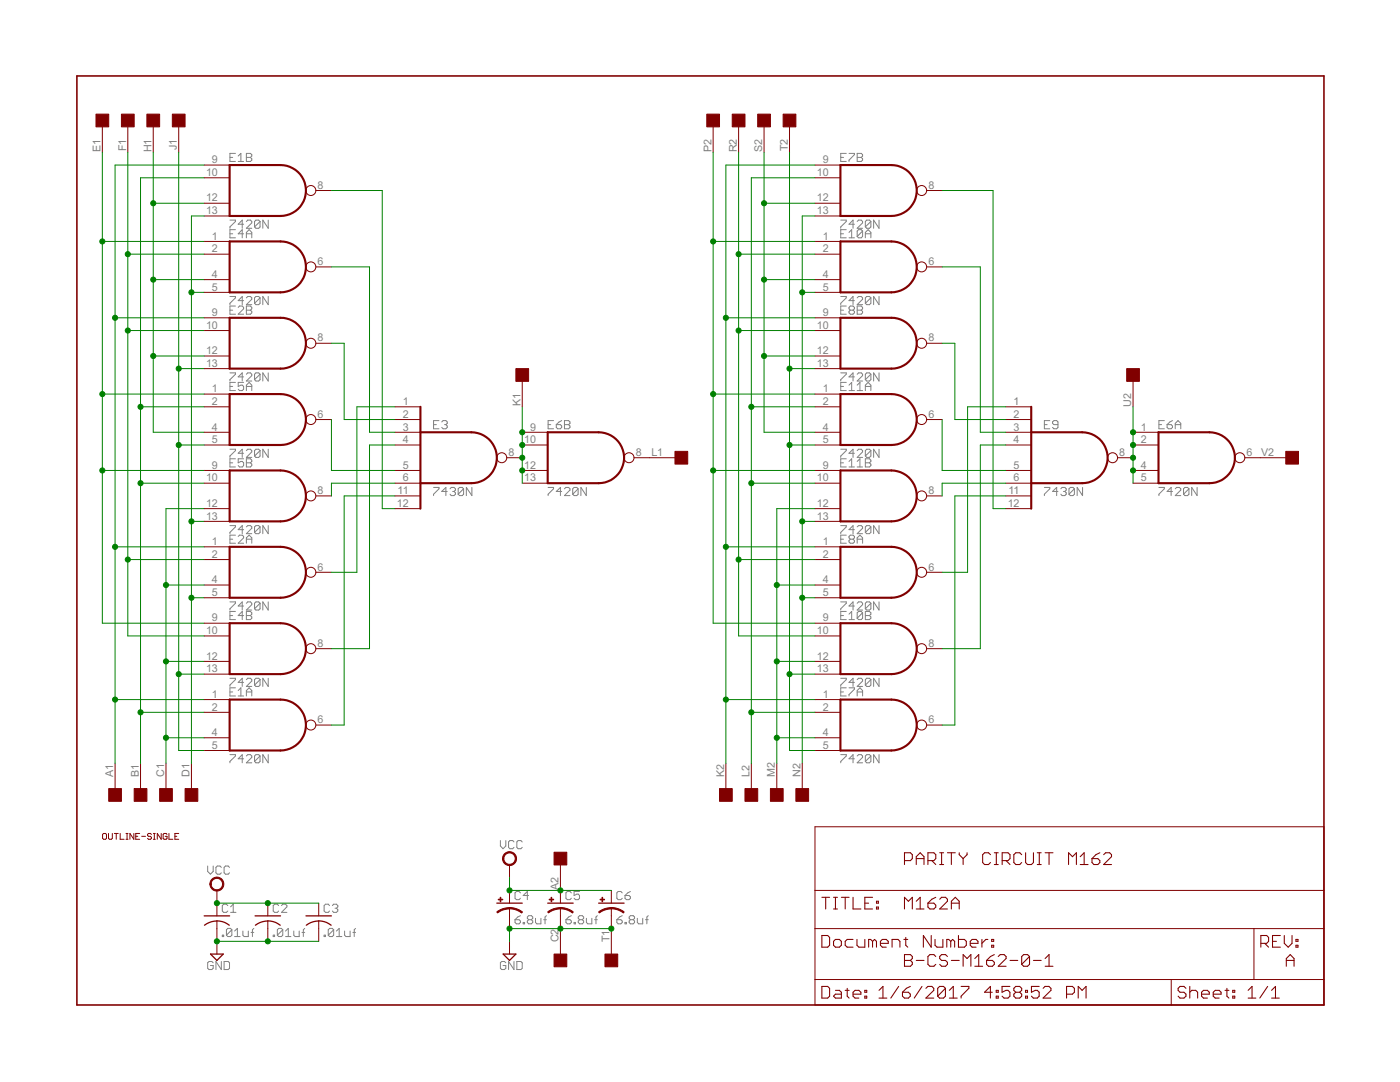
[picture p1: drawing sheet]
<svg xmlns="http://www.w3.org/2000/svg" width="279mm" height="216mm" viewBox="0 0 279 216" stroke-linecap="round" stroke-linejoin="round" font-family="sans-serif">
<g fill="none" stroke="#808080" stroke-width=".2">
<path d="M45.9 31.4h.5M47 30.6h-1.1v1.6h1.1M47.5 31.1l.6-.5v1.6M47.5 32.2h1.1M49.2 30.6h.8l.2 .3v.2l-.2 .3 .2 .3v.3l-.2 .2h-.8zM49.2 31.4h.8M167.8 31.4h.5M168.9 30.6h-1.1v1.6h1.1M169.4 30.6h1.1v.3l-1.1 1.1v.2M171.1 30.6h.8l.2 .3v.2l-.2 .3 .2 .3v.3l-.2 .2h-.8zM171.1 31.4h.8M45.9 43.9h1.1v.3l-1.1 1.1v.3"/>
<path d="M45.9 59.2h1.1v.2l-1.1 1.1v.3M45.9 46.7h.5M47 45.8h-1.1v1.7h1.1M48.6 44.7h-1.1l.8-.8v1.7M48.6 46.7h-1.1l.8-.9v1.7M48.6 60h-1.1l.8-.8v1.6M49.2 44.2l.2-.3h.6l.2 .3v.3l-1 1.1h1M49.2 47.5v-1.1l.5-.6 .5 .6v1.1M49.2 59.4l.2-.2h.6l.2 .2v.3l-1 1.1h1M49.2 46.7h1M51.9 44.2l-.3-.3h-.5l-.3 .3v1.1M51.9 59.4l-.3-.2h-.5l-.3 .2v1.1"/>
<path d="M51.9 44.2v1.1l-.3 .3h-.5l-.3-.3M51.9 59.4v1.1l-.3 .3h-.5l-.3-.3M51.9 44.2l-1.1 1.1M51.9 59.4l-1.1 1.1M53.5 43.9v1.7l-1-1.7v1.7M53.5 59.2v1.6l-1-1.6v1.6M167.8 43.9h1.1v.3l-1.1 1.1v.3M167.8 59.2h1.1v.2l-1.1 1.1v.3M167.8 46.7h.5M168.9 45.8h-1.1v1.7h1.1M169.4 47.5h1.1M169.4 46.4l.6-.6v1.7"/>
<path d="M170.5 44.7h-1.1l.8-.8v1.7M170.5 60h-1.1l.8-.8v1.6M171.1 44.2l.2-.3h.6l.2 .3v.3l-1 1.1h1M171.1 59.4l.2-.2h.6l.2 .2v.3l-1 1.1h1M172.1 46.1v1.1l-.2 .3h-.6l-.2-.3M172.1 46.1l-.2-.3h-.6l-.2 .3v1.1M172.1 46.1l-1 1.1M172.7 47.5v-1.1l.5-.6 .6 .6v1.1M172.7 46.7h1.1M173.8 44.2l-.3-.3h-.5l-.3 .3v1.1M173.8 44.2v1.1l-.3 .3h-.5l-.3-.3M173.8 59.4l-.3-.2h-.5l-.3 .2v1.1"/>
<path d="M173.8 59.4v1.1l-.3 .3h-.5l-.3-.3M173.8 44.2l-1.1 1.1M173.8 59.4l-1.1 1.1M175.4 43.9v1.7l-1.1-1.7v1.7M175.4 59.2v1.6l-1.1-1.6v1.6M45.9 74.4h1.1v.3l-1.1 1.1v.2M45.9 61.9h.5M45.9 77.1h.5M47 61.1h-1.1v1.6h1.1M47 76.3h-1.1v1.6h1.1M47.5 61.3l.3-.2h.5l.3 .2v.3l-1.1 1.1h1.1M48.6 75.2h-1.1l.8-.8v1.6"/>
<path d="M48.6 76.3h-1.1v.8l.8-.2 .3 .2v.6l-.3 .2h-.5l-.3-.2M49.2 61.1h.8l.2 .2v.3l-.2 .3 .2 .2v.3l-.2 .3h-.8zM49.2 74.7l.2-.3h.6l.2 .3v.3l-1 1h1M49.2 77.9v-1l.5-.6 .5 .6v1M49.2 61.9h.8M49.2 77.1h1M51.9 74.7l-.3-.3h-.5l-.3 .3v1.1M51.9 74.7v1.1l-.3 .2h-.5l-.3-.2M51.9 74.7l-1.1 1.1M53.5 74.4v1.6l-1-1.6v1.6M167.8 74.4h1.1v.3l-1.1 1.1v.2M167.8 61.9h.5"/>
<path d="M167.8 77.1h.5M168.9 61.1h-1.1v1.6h1.1M168.9 76.3h-1.1v1.6h1.1M169.4 77.9h1.1M169.4 76.9l.6-.6v1.6M169.7 61.9l-.3-.3v-.3l.3-.2h.5l.3 .2v.3l-.3 .3M169.7 61.9l-.3 .2v.3l.3 .3h.5l.3-.3v-.3l-.3-.2M169.7 61.9h.5M170.5 75.2h-1.1l.8-.8v1.6M171.1 74.7l.2-.3h.6l.2 .3v.3l-1 1h1M171.1 61.1h.8l.2 .2v.3l-.2 .3 .2 .2v.3l-.2 .3h-.8zM171.1 61.9h.8"/>
<path d="M171.1 77.9h1M171.1 76.9l.5-.6v1.6M172.7 77.9v-1l.5-.6 .6 .6v1M172.7 77.1h1.1M173.8 74.7l-.3-.3h-.5l-.3 .3v1.1M173.8 74.7v1.1l-.3 .2h-.5l-.3-.2M173.8 74.7l-1.1 1.1M175.4 74.4v1.6l-1.1-1.6v1.6M45.9 89.6h1.1v.3l-1.1 1.1v.3M45.9 92.4h.5M47 91.5h-1.1v1.7h1.1M48.6 90.4h-1.1l.8-.8v1.7"/>
<path d="M48.6 91.5h-1.1v.9l.8-.3 .3 .3v.5l-.3 .3h-.5l-.3-.3M49.2 89.9l.2-.3h.6l.2 .3v.3l-1 1.1h1M49.2 91.5h.8l.2 .3v.3l-.2 .3 .2 .2v.3l-.2 .3h-.8zM49.2 92.4h.8M51.9 89.9l-.3-.3h-.5l-.3 .3v1.1M51.9 89.9v1.1l-.3 .3h-.5l-.3-.3M51.9 89.9l-1.1 1.1M53.5 89.6v1.7l-1-1.7v1.7M86.5 97.3h1.1v.2l-1.1 1.1v.3M86.5 84.7h.6M87.6 83.9h-1.1v1.7h1.1M88.2 84.2l.2-.3h.6l.3 .3v.3l-.3 .2"/>
<path d="M88.7 84.7h.3M89 84.7l.3 .3v.3l-.3 .3h-.6l-.2-.3M89.3 98.1h-1.1l.8-.8v1.6M89.8 97.5l.3-.2h.5l.3 .2v.3l-.3 .3M90.3 98.1h.3M90.6 98.1l.3 .2v.3l-.3 .3h-.5l-.3-.3M92.5 97.5l-.3-.2h-.5l-.3 .2v1.1M92.5 97.5v1.1l-.3 .3h-.5l-.3-.3M92.5 97.5l-1.1 1.1M94.2 97.3v1.6l-1.1-1.6v1.6M109.4 97.3h1.1v.2l-1.1 1.1v.3M109.4 84.7h.5"/>
<path d="M110.5 83.9h-1.1v1.7h1.1M111 84.7h.8l.3 .3v.3l-.3 .3h-.5l-.3-.3zM112.1 98.1h-1.1l.8-.8v1.6M112.1 83.9l-1.1 .8M112.6 97.5l.3-.2h.6l.2 .2v.3l-1.1 1.1h1.1M112.6 83.9h.9l.2 .3v.3l-.2 .2 .2 .3v.3l-.2 .3h-.9zM112.6 84.7h.9M115.4 97.5l-.3-.2h-.5l-.3 .2v1.1M115.4 97.5v1.1l-.3 .3h-.5l-.3-.3M115.4 97.5l-1.1 1.1M117 97.3v1.6l-1.1-1.6v1.6M167.8 89.6h1.1v.3l-1.1 1.1v.3"/>
<path d="M167.8 92.4h.5M168.9 91.5h-1.1v1.7h1.1M169.4 93.2h1.1M169.4 92.1l.6-.6v1.7M170.5 90.4h-1.1l.8-.8v1.7M171.1 89.9l.2-.3h.6l.2 .3v.3l-1 1.1h1M171.1 93.2h1M171.1 92.1l.5-.6v1.7M172.7 91.5h.8l.3 .3v.3l-.3 .3 .3 .2v.3l-.3 .3h-.8zM172.7 92.4h.8M173.8 89.9l-.3-.3h-.5l-.3 .3v1.1M173.8 89.9v1.1l-.3 .3h-.5l-.3-.3"/>
<path d="M173.8 89.9l-1.1 1.1M175.4 89.6v1.7l-1.1-1.7v1.7M208.4 97.3h1.1v.2l-1.1 1.1v.3M208.4 84.7h.6M209.5 83.9h-1.1v1.7h1.1M211.1 98.1h-1l.8-.8v1.6M211.1 84.7h-.8l-.2-.2v-.3l.2-.3h.6l.2 .3v1.1l-.2 .3h-.6l-.2-.3M211.7 97.5l.3-.2h.5l.3 .2v.3l-.3 .3M212.2 98.1h.3M212.5 98.1l.3 .2v.3l-.3 .3h-.5l-.3-.3M214.4 97.5l-.3-.2h-.5l-.3 .2v1.1M214.4 97.5v1.1l-.3 .3h-.5l-.3-.3"/>
<path d="M214.4 97.5l-1.1 1.1M216 97.3v1.6l-1-1.6v1.6M231.3 97.3h1.1v.2l-1.1 1.1v.3M231.3 84.7h.5M232.4 83.9h-1.1v1.7h1.1M232.9 84.7h.8l.3 .3v.3l-.3 .3h-.5l-.3-.3zM234 98.1h-1.1l.8-.8v1.6M234 83.9l-1.1 .8M234.5 97.5l.3-.2h.6l.2 .2v.3l-1.1 1.1h1.1M234.5 85.6v-1.1l.6-.6 .5 .6v1.1M234.5 84.7h1.1M237.3 97.5l-.3-.2h-.5l-.3 .2v1.1"/>
<path d="M237.3 97.5v1.1l-.3 .3h-.5l-.3-.3M237.3 97.5l-1.1 1.1M238.9 97.3v1.6l-1.1-1.6v1.6M45.9 104.9h1.1v.2l-1.1 1.1v.3M45.9 107.6h.5M47 106.8h-1.1v1.6h1.1M47.5 107l.3-.2h.5l.3 .2v.3l-1.1 1.1h1.1M48.6 105.7h-1.1l.8-.8v1.6M49.2 105.1l.2-.2h.6l.2 .2v.3l-1 1.1h1M49.2 108.4v-1.1l.5-.5 .5 .5v1.1M49.2 107.6h1M51.9 105.1l-.3-.2h-.5l-.3 .2v1.1"/>
<path d="M51.9 105.1v1.1l-.3 .3h-.5l-.3-.3M51.9 105.1l-1.1 1.1M53.5 104.9v1.6l-1-1.6v1.6M167.8 104.9h1.1v.2l-1.1 1.1v.3M167.8 107.6h.5M168.9 106.8h-1.1v1.6h1.1M169.7 107.6l-.3-.3v-.3l.3-.2h.5l.3 .2v.3l-.3 .3M169.7 107.6l-.3 .3v.2l.3 .3h.5l.3-.3v-.2l-.3-.3M169.7 107.6h.5M170.5 105.7h-1.1l.8-.8v1.6M171.1 105.1l.2-.2h.6l.2 .2v.3l-1 1.1h1M171.1 108.4v-1.1l.5-.5 .5 .5v1.1"/>
<path d="M171.1 107.6h1M173.8 105.1l-.3-.2h-.5l-.3 .2v1.1M173.8 105.1v1.1l-.3 .3h-.5l-.3-.3M173.8 105.1l-1.1 1.1M175.4 104.9v1.6l-1.1-1.6v1.6M45.9 120.1h1.1v.3l-1.1 1.1v.2M45.9 135.3h1.1v.3l-1.1 1.1v.3M45.9 138.1h.5M45.9 122.8h.5M47 122h-1.1v1.6h1.1M47 137.2h-1.1v1.7h1.1M47.5 138.9h1.1"/>
<path d="M47.5 137.8l.6-.6v1.7M48.6 120.9h-1.1l.8-.8v1.6M48.6 122.8h-1.1l.8-.8v1.6M48.6 136.2h-1.1l.8-.9v1.7M49.2 120.4l.2-.3h.6l.2 .3v.2l-1 1.1h1M49.2 122h.8l.2 .3v.3l-.2 .2 .2 .3v.3l-.2 .2h-.8zM49.2 135.6l.2-.3h.6l.2 .3v.3l-1 1.1h1M49.2 138.9v-1.1l.5-.6 .5 .6v1.1M49.2 138.1h1M49.2 122.8h.8M51.9 120.4l-.3-.3h-.5l-.3 .3v1.1M51.9 135.6l-.3-.3h-.5l-.3 .3v1.1"/>
<path d="M51.9 120.4v1.1l-.3 .2h-.5l-.3-.2M51.9 135.6v1.1l-.3 .3h-.5l-.3-.3M51.9 120.4l-1.1 1.1M51.9 135.6l-1.1 1.1M53.5 120.1v1.6l-1-1.6v1.6M53.5 135.3v1.7l-1-1.7v1.7M167.8 120.1h1.1v.3l-1.1 1.1v.2M167.8 135.3h1.1v.3l-1.1 1.1v.3M167.8 138.1h.5M167.8 122.8h.5M168.9 122h-1.1v1.6h1.1M168.9 137.2h-1.1v1.7h1.1"/>
<path d="M169.4 137.2h1.1v.3l-1.1 1.1v.3M169.4 123.6h1.1M169.4 122.6l.6-.6v1.6M170.5 120.9h-1.1l.8-.8v1.6M170.5 136.2h-1.1l.8-.9v1.7M171.1 120.4l.2-.3h.6l.2 .3v.2l-1 1.1h1M171.1 135.6l.2-.3h.6l.2 .3v.3l-1 1.1h1M171.1 138.9v-1.1l.5-.6 .5 .6v1.1M171.1 138.1h1M172.1 122.3v1.1l-.2 .2h-.6l-.2-.2M172.1 122.3l-.2-.3h-.6l-.2 .3v1.1M172.1 122.3l-1 1.1"/>
<path d="M172.7 122h.8l.3 .3v.3l-.3 .2 .3 .3v.3l-.3 .2h-.8zM172.7 122.8h.8M173.8 120.4l-.3-.3h-.5l-.3 .3v1.1M173.8 120.4v1.1l-.3 .2h-.5l-.3-.2M173.8 135.6l-.3-.3h-.5l-.3 .3v1.1M173.8 135.6v1.1l-.3 .3h-.5l-.3-.3M173.8 120.4l-1.1 1.1M173.8 135.6l-1.1 1.1M175.4 120.1v1.6l-1.1-1.6v1.6M175.4 135.3v1.7l-1.1-1.7v1.7M45.9 150.6h1.1v.3l-1.1 1v.3M48.6 151.4h-1.1l.8-.8v1.6"/>
<path d="M49.2 150.9l.2-.3h.6l.2 .3v.2l-1 1.1h1M51.9 150.9l-.3-.3h-.5l-.3 .3v1M51.9 150.9v1l-.3 .3h-.5l-.3-.3M51.9 150.9l-1.1 1M53.5 150.6v1.6l-1-1.6v1.6M167.8 150.6h1.1v.3l-1.1 1v.3M170.5 151.4h-1.1l.8-.8v1.6M171.1 150.9l.2-.3h.6l.2 .3v.2l-1 1.1h1M173.8 150.9l-.3-.3h-.5l-.3 .3v1M173.8 150.9v1l-.3 .3h-.5l-.3-.3M173.8 150.9l-1.1 1M175.4 150.6v1.6l-1.1-1.6v1.6"/>
<path d="M41.4 172.8v1.1l.6 .5 .5-.5v-1.1M44.2 173.1l-.3-.3h-.5l-.3 .3v1.1l.3 .2h.5l.3-.2M45.8 173.1l-.3-.3h-.5l-.3 .3v1.1l.3 .2h.5l.3-.2M99.9 167.7v1.1l.5 .6 .5-.6v-1.1M102.6 168l-.3-.3h-.5l-.3 .3v1.1l.3 .3h.5l.3-.3M103.9 178.2l-.3-.3h-.5l-.3 .3v1l.3 .3h.5l.3-.3M104.2 168l-.3-.3h-.5l-.3 .3v1.1l.3 .3h.5l.3-.3M105.5 178.7h-1.1l.8-.8v1.6M114 178.2l-.3-.3h-.5l-.3 .3v1l.3 .3h.5l.3-.3M115.7 177.9h-1.1v.8l.5-.3h.3l.3 .3v.5l-.3 .3h-.5l-.3-.3M124.2 178.2l-.3-.3h-.5l-.3 .3v1l.3 .3h.5l.3-.3M124.7 178.7h.8l.3 .3v.2l-.3 .3h-.5l-.3-.3z"/>
<path d="M125.8 177.9l-1.1 .8M42.5 192.1l-.2-.2h-.6l-.3 .2v1.1l.3 .3h.6l.2-.3v-.5h-.5M44.2 191.9v1.6l-1.1-1.6v1.6M44.4 186.6h.2v.3h-.2zM44.7 191.9h.8l.3 .2v1.1l-.3 .3h-.8zM45.5 180.7l-.3-.3h-.6l-.2 .3v1.1l.2 .3h.6l.3-.3M46 182.1h1.1M46 181l.5-.6v1.7M46.3 185.5v1.1l-.3 .3h-.5l-.3-.3M46.3 185.5l-.3-.2h-.5l-.3 .2v1.1M46.3 185.5l-1.1 1.1M46.8 186.9h1.1"/>
<path d="M46.8 185.8l.6-.5v1.6M48.5 185.8v.8l.2 .3h.9v-1.1M50.1 186.1h.6M50.7 185.3l-.3 .2v1.4M54.5 186.6h.3v.3h-.3zM55.6 180.7l-.2-.3h-.6l-.3 .3v1.1l.3 .3h.6l.2-.3M56.2 180.7l.2-.3h.6l.3 .3v.3l-1.1 1.1h1.1M56.4 185.5v1.1l-.2 .3h-.6l-.2-.3M56.4 185.5l-.2-.2h-.6l-.2 .2v1.1M56.4 185.5l-1 1.1M57 186.9h1.1M57 185.8l.5-.5v1.6"/>
<path d="M58.6 185.8v.8l.3 .3h.8v-1.1M60.3 186.1h.5M60.8 185.3l-.3 .2v1.4M64.7 186.6h.3v.3h-.3zM65.8 180.7l-.3-.3h-.5l-.3 .3v1.1l.3 .3h.5l.3-.3M66.3 180.7l.3-.3h.5l.3 .3v.3l-.3 .2M66.6 185.5v1.1l-.3 .3h-.5l-.3-.3M66.6 185.5l-.3-.2h-.5l-.3 .2v1.1M66.6 185.5l-1.1 1.1M66.9 181.2h.2M67.1 186.9h1.1M67.1 185.8l.6-.5v1.6"/>
<path d="M67.1 181.2l.3 .3v.3l-.3 .3h-.5l-.3-.3M68.8 185.8v.8l.2 .3h.9v-1.1M70.4 186.1h.6M71 185.3l-.3 .2v1.4M100.9 192.1l-.2-.2h-.6l-.2 .2v1.1l.2 .3h.6l.2-.3v-.5h-.5M102.6 191.9v1.6l-1.1-1.6v1.6M102.8 183.5h.8l.3 .3v.3l-.3 .2h-.5l-.3-.2zM103.1 191.9h.8l.3 .2v1.1l-.3 .3h-.8zM103.9 182.7l-.6 .3-.5 .5M104.4 184.1h.3v.2h-.3zM105.5 183.5l-.3 .3v.3l.3 .2h.5l.3-.2v-.3l-.3-.3M105.5 183.5h.5"/>
<path d="M105.5 183.5l-.3-.3v-.2l.3-.3h.5l.3 .3v.2l-.3 .3M106.9 183.2v.9l.2 .2h.8v-1.1M108.5 183.5h.6M109.1 182.7l-.3 .3v1.3M112.9 183.5h.8l.3 .3v.3l-.3 .2h-.5l-.3-.2zM114 182.7l-.5 .3-.6 .5M114.6 184.1h.3v.2h-.3zM115.7 183.5l-.3-.3v-.2l.3-.3h.5l.3 .3v.2l-.3 .3M115.7 183.5l-.3 .3v.3l.3 .2h.5l.3-.2v-.3l-.3-.3M115.7 183.5h.5M117 183.2v.9l.3 .2h.8v-1.1M118.7 183.5h.5"/>
<path d="M119.2 182.7l-.3 .3v1.3M123.1 183.5h.8l.3 .3v.3l-.3 .2h-.5l-.3-.2zM124.2 182.7l-.6 .3-.5 .5M124.7 184.1h.3v.2h-.3zM125.8 183.5l-.2 .3v.3l.2 .2h.6l.2-.2v-.3l-.2-.3M125.8 183.5h.6M125.8 183.5l-.2-.3v-.2l.2-.3h.6l.2 .3v.2l-.2 .3M127.2 183.2v.9l.3 .2h.8v-1.1M128.8 183.5h.6M129.4 182.7l-.3 .3v1.3"/>
</g>
<g fill="none" stroke="#800000" stroke-width=".21">
<path d="M164 179h1.6M164.8 179v2.4M166.3 179h.8M166.7 179v2.4M167.9 179h1.6M168.7 179v2.4M170.2 179v2.4h1.6M174.1 179h-1.5v2.4h1.5M174.9 179.8h.4v.4h-.4zM180.5 171.7h1.2l.4-.4v-.8l-.4-.3h-1.2v2.3M182.9 172.5v-1.6l.7-.7 .8 .7v1.6M182.9 171.3h1.5"/>
<path d="M182.9 179.8l.7-.8v2.4M185.2 171.7h1.2l.4-.4v-.8l-.4-.3h-1.2v2.3M186 171.7l.8 .8M186.8 179l-.8 .4-.8 .8M187.5 179.4l.4-.4h.8l.4 .4v.4l-1.6 1.6h1.6M187.5 170.2h.8M187.5 172.5h.8M187.9 170.2v2.3M189.1 170.2h1.5M189.9 170.2v2.3M191.4 170.2v.3l.8 .8M192.2 171.3v1.2"/>
<path d="M193 170.2v.3l-.8 .8M197.7 170.5l-.4-.3h-.8l-.4 .3v1.6l.4 .4h.8l.4-.4M198.4 170.2h.8M198.4 172.5h.8M198.8 170.2v2.3M200 171.7h1.2l.4-.4v-.8l-.4-.3h-1.2v2.3M200.8 171.7l.8 .8M203.9 170.5l-.4-.3h-.8l-.4 .3v1.6l.4 .4h.8l.4-.4M204.7 170.2v1.9l.4 .4h.7l.4-.4v-1.9M207 170.2h.8M207 172.5h.8M207.4 170.2v2.3"/>
<path d="M208.6 170.2h1.5M209.4 170.2v2.3M213.3 172.5v-2.3l.7 .7 .8-.7v2.3M215.6 172.5h1.5M215.6 170.9l.8-.7v2.3M217.9 171.3h1.2l.4 .4v.4l-.4 .4h-.8l-.4-.4zM219.5 170.2l-.8 .3-.8 .8M220.3 170.5l.4-.3h.7l.4 .3v.4l-1.5 1.6h1.5M164 186.7h1.2l.4 .3v1.6l-.4 .4h-1.2zM164 196.8h1.2l.4 .4v1.6l-.4 .4h-1.2zM166.3 187.8l.4-.3h.8l.4 .3v.8l-.4 .4h-.8l-.4-.4zM166.3 181.4h.8"/>
<path d="M166.7 197.6h.8l.4 .4v1.2h-1.2l-.4-.4 .4-.4h1.2M168.7 197.6h.8M169.1 197.2v1.6l.4 .4M170.2 198.4h1.6v-.4l-.4-.4h-.8l-.4 .4v.8l.4 .4h.8M170.2 187.5h-1.1l-.4 .3v.8l.4 .4h1.1M171 187.5v1.1l.4 .4h1.2v-1.5M172.6 198.8h.4v.4h-.4zM172.6 197.6h.4v.4h-.4zM172.6 180.2h.8M174.1 187.8l-.3-.3h-.4v1.5M174.1 187.8l.4-.3 .4 .3v1.2M174.1 187.8v1.2"/>
<path d="M174.9 181h.4v.4h-.4zM175.4 199.2h1.6M175.4 197.6l.8-.8v2.4M175.7 188.2h1.6v-.4l-.4-.3h-.8l-.4 .3v.8l.4 .4h.8M178 189v-1.5h1.2l.4 .3v1.2M179.3 196.8l-1.5 2.4M180.1 198h1.2l.4 .4v.4l-.4 .4h-.8l-.4-.4zM180.4 187.5h.8M180.5 181.4v-2.4l.8 .8 .8-.8v2.4M180.5 190.5h1.2l.4 .4v.4l-.4 .3 .4 .4v.4l-.4 .4h-1.2zM180.5 191.6h1.2M180.8 187v1.6l.4 .4"/>
<path d="M181.7 196.8l-.8 .4-.8 .8M182.9 191.6h1.5M182.9 181.4h1.5M184 196.8l-1.5 2.4M184.8 197.2l.4-.4h.8l.4 .4v.4l-1.6 1.6h1.6M185.2 180.2h1.2l.4 .4v.4l-.4 .4h-.8l-.4-.4zM185.8 186.7v2.3l-1.5-2.3v2.3M186.6 187.5v1.1l.4 .4h1.2v-1.5M186.8 190.9l-.4-.4h-.8l-.4 .4v1.5l.4 .4h.8l.4-.4M188.7 197.2v1.6l-.4 .4h-.8l-.4-.4M188.7 197.2l-.4-.4h-.8l-.4 .4v1.6M188.7 197.2l-1.6 1.6"/>
<path d="M189.1 190.9l-.4-.4h-.8l-.4 .4v.4l.4 .3h.8l.4 .4v.4l-.4 .4h-.8l-.4-.4M189.5 199.2h1.5M189.5 197.6l.7-.8v2.4M189.7 187.8l-.4-.3h-.3v1.5M189.7 187.8v1.2M189.7 187.8l.4-.3 .4 .3v1.2M189.9 191.6h1.5M189.9 181.4v-1.6l.7-.8 .8 .8v1.6M189.9 180.2h1.5M191.3 186.7v2.3h1.2l.3-.4v-.8l-.3-.3h-1.2M191.8 196.8h1.6v.4l-1.6 1.6v.4M192.2 192.8v-2.3l.8 .8 .8-.8v2.3"/>
<path d="M193.6 188.2h1.6v-.4l-.4-.3h-.8l-.4 .3v.8l.4 .4h.8M194.5 192.8h1.6M194.5 191.3l.8-.8v2.3M196 187.5v1.5M196.9 191.6h1.2l.3 .4v.4l-.3 .4h-.8l-.4-.4zM197.1 187.5h-.4l-.7 .7M197.9 188.6h.4v.4h-.4zM197.9 187.5h.4v.3h-.4zM198 198h-1.5l1.2-1.2v2.4M198.4 190.5l-.7 .4-.8 .7M198.8 197.6h.4v.4h-.4zM198.8 198.8h.4v.4h-.4z"/>
<path d="M199.2 190.9l.4-.4h.8l.4 .4v.4l-1.6 1.5h1.6M201.5 196.8h-1.5v1.2l.8-.4h.4l.3 .4v.8l-.3 .4h-.8l-.4-.4M201.6 191.6h1.5M202.7 198l-.4-.4v-.4l.4-.4h.8l.4 .4v.4l-.4 .4M202.7 198l-.4 .4v.4l.4 .4h.8l.4-.4v-.4l-.4-.4M202.7 198h.8M204.7 197.6h.4v.4h-.4zM204.7 198.8h.4v.4h-.4zM205.5 190.9l-.4-.4h-.8l-.4 .4v1.5M205.5 190.9v1.5l-.4 .4h-.8l-.4-.4M205.5 190.9l-1.6 1.5M206.2 191.6h1.6"/>
<path d="M207.4 196.8h-1.6v1.2l.8-.4h.4l.4 .4v.8l-.4 .4h-.8l-.4-.4M208.2 197.2l.4-.4h.7l.4 .4v.4l-1.5 1.6h1.5M208.6 192.8h1.5M208.6 191.3l.8-.8v2.3M212.9 198.4h1.1l.4-.4v-.8l-.4-.4h-1.1v2.4M215.2 199.2v-2.4l.8 .8 .7-.8v2.4M236.7 197.2l-.4-.4h-.8l-.4 .4v.4l.4 .4h.8l.4 .4v.4l-.4 .4h-.8l-.4-.4M237.4 198l.4-.4h.8l.4 .4v1.2M237.4 196.8v2.4M239.8 198.4h1.5v-.4l-.3-.4h-.8l-.4 .4v.8l.4 .4h.8M242.1 198.4h1.6v-.4l-.4-.4h-.8l-.4 .4v.8l.4 .4h.8M244.5 197.6h.8"/>
<path d="M244.9 197.2v1.6l.4 .4M246 198.8h.4v.4h-.4zM246 197.6h.4v.4h-.4zM249.1 199.2h1.5M249.1 197.6l.8-.8v2.4M251.6 188.2h1.2l.4-.4v-.8l-.4-.3h-1.2v2.3M252.4 188.2l.8 .8M253 196.8l-1.6 2.4M253.8 199.2h1.5M253.8 197.6l.8-.8v2.4M254 187.8h.7M255.5 186.7h-1.5v2.3h1.5"/>
<path d="M256.3 186.7v1.5l.8 .8 .8-.8v-1.5M256.7 191.6h1.6M256.7 192.8v-1.5l.8-.8 .8 .8v1.5M258.6 188.6h.4v.4h-.4zM258.6 187.5h.4v.3h-.4z"/>
</g>
<g fill="none" stroke="#800000" stroke-width=".2">
<path d="M20.4 25.3v5.1M25.5 25.3v5.1M30.6 25.3v5.1M35.7 25.3v5.1M40.7 32.9h5.1M40.7 35.5h5.1M63 38h3.1M142.3 25.3v5.1M147.4 25.3v5.1M152.5 25.3v5.1M157.6 25.3v5.1M162.6 32.9h5.1"/>
<path d="M162.6 35.5h5.1M184.9 38h3.1M40.7 40.6h5.1M40.7 43.1h5.1M40.7 48.2h5.1M40.7 50.7h5.1M40.7 55.8h5.1M40.7 58.3h5.1M63 53.3h3.1M162.6 40.6h5.1M162.6 43.1h5.1M162.6 48.2h5.1"/>
<path d="M162.6 50.7h5.1M162.6 55.8h5.1M162.6 58.3h5.1M184.9 53.3h3.1M40.7 63.4h5.1M40.7 66h5.1M40.7 71h5.1M40.7 73.6h5.1M40.7 78.6h5.1M63 68.5h3.1M104.2 76.1v5.1M162.6 63.4h5.1"/>
<path d="M162.6 66h5.1M162.6 71h5.1M162.6 73.6h5.1M162.6 78.6h5.1M184.9 68.5h3.1M226.1 76.1v5.1M40.7 81.2h5.1M40.7 86.3h5.1M40.7 88.8h5.1M40.7 93.9h5.1M40.7 96.4h5.1M63 83.7h3.1"/>
<path d="M63 99h3.1M78.8 81.2h5.1M78.8 86.3h5.1M78.8 88.8h5.1M78.8 83.7h5.1M78.8 93.9h5.1M78.8 96.4h5.1M78.8 99h5.1M101.1 91.3h3.1M104.2 86.3h5.1M104.2 88.8h5.1M104.2 93.9h5.1"/>
<path d="M104.2 96.4h5.1M126.5 91.3h8.2M162.6 81.2h5.1M162.6 86.3h5.1M162.6 88.8h5.1M162.6 93.9h5.1M162.6 96.4h5.1M184.9 83.7h3.1M184.9 99h3.1M200.7 81.2h5.1M200.7 86.3h5.1M200.7 88.8h5.1"/>
<path d="M200.7 83.7h5.1M200.7 93.9h5.1M200.7 96.4h5.1M200.7 99h5.1M223 91.3h3.1M226.1 86.3h5.1M226.1 88.8h5.1M226.1 93.9h5.1M226.1 96.4h5.1M248.4 91.3h8.2M40.7 109.1h5.1M40.7 111.7h5.1"/>
<path d="M40.7 116.7h5.1M40.7 119.3h5.1M40.7 101.5h5.1M40.7 104h5.1M63 114.2h3.1M78.8 101.5h5.1M162.6 109.1h5.1M162.6 111.7h5.1M162.6 116.7h5.1M162.6 119.3h5.1M162.6 101.5h5.1M162.6 104h5.1"/>
<path d="M184.9 114.2h3.1M200.7 101.5h5.1M40.7 139.6h5.1M40.7 124.4h5.1M40.7 126.9h5.1M40.7 132h5.1M40.7 134.5h5.1M63 129.4h3.1M162.6 139.6h5.1M162.6 124.4h5.1M162.6 126.9h5.1M162.6 132h5.1"/>
<path d="M162.6 134.5h5.1M184.9 129.4h3.1M23 152.3v5.1M28 152.3v5.1M33.1 152.3v5.1M38.2 152.3v5.1M40.7 142.1h5.1M40.7 147.2h5.1M40.7 149.8h5.1M63 144.7h3.1M144.9 152.3v5.1M149.9 152.3v5.1"/>
<path d="M155 152.3v5.1M160.1 152.3v5.1M162.6 142.1h5.1M162.6 147.2h5.1M162.6 149.8h5.1M184.9 144.7h3.1M20.5 166.5l.2-.2h.4l.2 .2v.8l-.2 .2h-.4l-.2-.2zM21.7 166.3v1l.1 .2h.4l.2-.2v-1M22.8 166.3h.8M23.2 166.3v1.2M24 166.3v1.2h.8M25.1 166.3h.4"/>
<path d="M25.1 167.5h.4M25.4 166.3v1.2M26.7 166.3v1.2l-.8-1.2v1.2M27.1 166.9h.4M27.9 166.3h-.8v1.2h.8M28.3 166.9h.7M30.2 166.5l-.2-.2h-.4l-.2 .4 .2 .2h.4l.2 .4-.2 .2h-.4l-.2-.2M30.6 166.3h.4M30.6 167.5h.4M30.8 166.3v1.2M32.2 166.3v1.2l-.8-1.2v1.2M33.3 166.5l-.2-.2h-.4l-.1 .2v.8l.1 .2h.4l.2-.2v-.4h-.3"/>
<path d="M33.7 166.3v1.2h.8M34.9 166.9h.4M35.7 166.3h-.8v1.2h.8M43.3 177.7v5.1M101.7 172.6v2.5M101.7 177.7v2.5M111.8 172.6v7.6M122 177.7v2.5M162.6 165h101.6v35.5h-101.6zM162.6 177.7h101.6M43.3 183.8v6.6M53.4 180.2v2.6"/>
<path d="M53.4 183.8v4M63.6 180.2v2.6M63.6 183.8v4M101.7 181.2v4.1M101.7 187.8v2.6M111.8 181.2v9.2M122 181.2v9.2M162.6 185.3h101.6M162.6 195.5h101.6M233.7 195.5v5M250.3 185.3v10.2"/>
<circle cx="62" cy="38" r=".99"/>
<circle cx="183.9" cy="38" r=".99"/>
<circle cx="62" cy="53.3" r=".99"/>
<circle cx="183.9" cy="53.3" r=".99"/>
<circle cx="62" cy="68.5" r=".99"/>
<circle cx="183.9" cy="68.5" r=".99"/>
<circle cx="62" cy="99" r=".99"/>
<circle cx="62" cy="83.7" r=".99"/>
<circle cx="100.1" cy="91.3" r=".99"/>
<circle cx="125.5" cy="91.3" r=".99"/>
<circle cx="183.9" cy="99" r=".99"/>
<circle cx="183.9" cy="83.7" r=".99"/>
<circle cx="222" cy="91.3" r=".99"/>
<circle cx="247.4" cy="91.3" r=".99"/>
<circle cx="62" cy="114.2" r=".99"/>
<circle cx="183.9" cy="114.2" r=".99"/>
<circle cx="62" cy="129.4" r=".99"/>
<circle cx="183.9" cy="129.4" r=".99"/>
<circle cx="62" cy="144.7" r=".99"/>
<circle cx="183.9" cy="144.7" r=".99"/>
</g>
<g fill="#800000" stroke="#800000" stroke-width=".2">
<path d="M148.7 157.4h2.5v2.5h-2.5z"/>
<path d="M153.8 157.4h2.5v2.5h-2.5z"/>
<path d="M158.8 157.4h2.6v2.5h-2.6z"/>
<path d="M141.1 22.8h2.5v2.5h-2.5z"/>
<path d="M146.1 22.8h2.6v2.5h-2.6z"/>
<path d="M151.2 22.8h2.6v2.5h-2.6z"/>
<path d="M156.3 22.8h2.5v2.5h-2.5z"/>
<path d="M143.6 157.4h2.5v2.5h-2.5z"/>
<path d="M110.6 190.4h2.5v2.5h-2.5z"/>
<path d="M224.9 73.6h2.5v2.5h-2.5z"/>
<path d="M256.6 90.1h2.5v2.5h-2.5z"/>
<path d="M110.6 170.1h2.5v2.5h-2.5z"/>
<path d="M103 73.6h2.5v2.5h-2.5z"/>
<path d="M134.7 90.1h2.5v2.5h-2.5z"/>
<path d="M120.7 190.4h2.6v2.5h-2.6z"/>
<path d="M34.4 22.8h2.5v2.5h-2.5z"/>
<path d="M29.3 22.8h2.6v2.5h-2.6z"/>
<path d="M24.2 22.8h2.6v2.5h-2.6z"/>
<path d="M19.2 22.8h2.5v2.5h-2.5z"/>
<path d="M36.9 157.4h2.6v2.5h-2.6z"/>
<path d="M31.9 157.4h2.5v2.5h-2.5z"/>
<path d="M26.8 157.4h2.5v2.5h-2.5z"/>
<path d="M21.7 157.4h2.5v2.5h-2.5z"/>
<path d="M109.6 179.4h.9v.2h-.9z"/>
<path d="M110 179h.1v.9h-.1z"/>
<path d="M119.8 179.4h.8v.2h-.8z"/>
<path d="M120.1 179h.2v.9h-.2z"/>
<path d="M99.4 179.4h.9v.2h-.9z"/>
<path d="M99.8 179h.1v.9h-.1z"/>
</g>
<g fill="none" stroke="#800000" stroke-width=".42">
<path d="M45.8 32.9h10.2a5.1 5.1 0 0 1 5.1 5.1 5.1 5.1 0 0 1-5.1 5.1h-10.2zM167.7 32.9h10.2a5.1 5.1 0 0 1 5.1 5.1 5.1 5.1 0 0 1-5.1 5.1h-10.2zM45.8 48.2h10.2a5.1 5.1 0 0 1 5.1 5.1 5.1 5.1 0 0 1-5.1 5h-10.2zM167.7 48.2h10.2a5.1 5.1 0 0 1 5.1 5.1 5.1 5.1 0 0 1-5.1 5h-10.2zM45.8 63.4h10.2a5.1 5.1 0 0 1 5.1 5.1 5.1 5.1 0 0 1-5.1 5.1h-10.2zM45.8 78.6h10.2a5.1 5.1 0 0 1 5.1 5.1 5.1 5.1 0 0 1-5.1 5.1h-10.2zM167.7 63.4h10.2a5.1 5.1 0 0 1 5.1 5.1 5.1 5.1 0 0 1-5.1 5.1h-10.2zM167.7 78.6h10.2a5.1 5.1 0 0 1 5.1 5.1 5.1 5.1 0 0 1-5.1 5.1h-10.2zM45.8 93.9h10.2a5.1 5.1 0 0 1 5.1 5.1 5.1 5.1 0 0 1-5.1 5h-10.2zM83.9 86.3h10.2a5.1 5.1 0 0 1 5.1 5 5.1 5.1 0 0 1-5.1 5.1h-10.2M83.9 81.2v20.3M109.3 86.3h10.2a5.1 5.1 0 0 1 5.1 5 5.1 5.1 0 0 1-5.1 5.1h-10.2z"/>
<path d="M167.7 93.9h10.2a5.1 5.1 0 0 1 5.1 5.1 5.1 5.1 0 0 1-5.1 5h-10.2zM205.8 86.3h10.2a5.1 5.1 0 0 1 5.1 5 5.1 5.1 0 0 1-5.1 5.1h-10.2M205.8 81.2v20.3M231.2 86.3h10.2a5.1 5.1 0 0 1 5.1 5 5.1 5.1 0 0 1-5.1 5.1h-10.2zM45.8 109.1h10.2a5.1 5.1 0 0 1 5.1 5.1 5.1 5.1 0 0 1-5.1 5.1h-10.2zM167.7 109.1h10.2a5.1 5.1 0 0 1 5.1 5.1 5.1 5.1 0 0 1-5.1 5.1h-10.2zM45.8 139.6h10.2a5.1 5.1 0 0 1 5.1 5.1 5.1 5.1 0 0 1-5.1 5.1h-10.2zM45.8 124.4h10.2a5.1 5.1 0 0 1 5.1 5 5.1 5.1 0 0 1-5.1 5.1h-10.2zM167.7 139.6h10.2a5.1 5.1 0 0 1 5.1 5.1 5.1 5.1 0 0 1-5.1 5.1h-10.2zM167.7 124.4h10.2a5.1 5.1 0 0 1 5.1 5 5.1 5.1 0 0 1-5.1 5.1h-10.2z"/>
</g>
<g fill="#800000" stroke="#800000" stroke-width=".2">
<path d="M42.3 175.5a1.4 1.4 0 0 1 2.2 .2 1.4 1.4 0 0 1-.8 2.1 1.4 1.4 0 0 1-1.8-1.4h.2a1.14 1.14 0 0 1 1.7-.9 1.14 1.14 0 0 1 .2 1.9 1.14 1.14 0 0 1-1.8-.7l-.1-.3h-.2z" fill-rule="evenodd"/>
<path d="M100.7 170.4a1.4 1.4 0 0 1 2.2 .2 1.4 1.4 0 0 1-.8 2.1 1.4 1.4 0 0 1-1.8-1.4h.2a1.15 1.15 0 0 1 1.7-1 1.15 1.15 0 0 1 .2 1.9 1.15 1.15 0 0 1-1.8-.6l-.1-.3h-.2z" fill-rule="evenodd"/>
<path d="M111.8 181.1l1.4 .2 1.2 .7-.1 .2-.9-.5-1.6-.4z" fill-rule="evenodd"/>
<path d="M109.3 182l1.2-.7 1.3-.2v.3l-1.5 .3-.8 .5z" fill-rule="evenodd"/>
<path d="M122 181.1l1.4 .2 1.2 .7-.2 .2-.9-.5-1.5-.4z" fill-rule="evenodd"/>
<path d="M119.5 182l1.2-.7 1.3-.2v.3l-1.5 .3-.9 .5z" fill-rule="evenodd"/>
<path d="M101.7 181.1l1.3 .2 1.3 .7-.2 .2-.9-.5-1.5-.4z" fill-rule="evenodd"/>
<path d="M99.1 182l1.3-.7 1.3-.2v.3l-1.5 .3-.9 .5z" fill-rule="evenodd"/>
</g>
<path d="M40.7 182.8h5.1M40.8 184.6a4 4 0 0 1 5 0M42 190.4h2.6l-1.3 1.2zM50.9 182.8h5.1M51 184.6a4 4 0 0 1 4.9 0M61.1 182.8h5M61.1 184.6a4 4 0 0 1 5 0M99.1 180.2h5.1M100.4 190.4h2.6l-1.3 1.2zM109.3 180.2h5.1M119.5 180.2h5" fill="none" stroke="#800000" stroke-width=".25"/>
<path d="M15.3 15.2h248.9v185.3h-248.9z" fill="none" stroke="#800000" stroke-width=".32"/>
<g fill="none" stroke="#008000" stroke-width=".2">
<path d="M20.4 30.4v94h20.3M25.5 30.4v96.5h15.2M30.6 30.4v55.9h10.1M35.7 30.4v119.4h5M40.7 35.5h-12.7v116.8M40.7 32.9h-17.7v119.4M66.1 38h10.2v63.5h2.5M142.3 30.4v94h20.3M147.4 30.4v96.5h15.2M152.5 30.4v55.9h10.1M157.6 30.4v119.4h5M162.6 35.5h-12.7v116.8"/>
<path d="M162.6 32.9h-17.7v119.4M188 38h10.2v63.5h2.5M20.4 48.2h20.3M25.5 50.7h15.2M30.6 55.8h10.1M30.6 40.6h10.1M38.2 58.3h2.5M40.7 43.1h-2.5v109.2M66.1 53.3h7.6v33h5.1M142.3 48.2h20.3M147.4 50.7h15.2M152.5 55.8h10.1"/>
<path d="M152.5 40.6h10.1M160.1 58.3h2.5M162.6 43.1h-2.5v109.2M188 53.3h7.6v33h5.1M20.4 78.6h20.3M23 63.4h17.7M25.5 66h15.2M30.6 71h10.1M35.7 73.6h5M66.1 68.5h2.6v15.2h10.1M142.3 78.6h20.3M144.9 63.4h17.7"/>
<path d="M147.4 66h15.2M152.5 71h10.1M157.6 73.6h5M188 68.5h2.6v15.2h10.1M20.4 93.9h20.3M28 96.4h12.7M28 81.2h12.7M35.7 88.8h5M66.1 83.7v10.2h12.7M78.8 88.8h-5.1v40.6h-7.6M78.8 96.4h-12.7v2.6M78.8 99h-10.1v45.7h-2.6"/>
<path d="M78.8 81.2h-7.6v33h-5.1M104.2 81.2v15.2M142.3 93.9h20.3M149.9 96.4h12.7M149.9 81.2h12.7M157.6 88.8h5M188 83.7v10.2h12.7M200.7 99h-10.1v45.7h-2.6M200.7 88.8h-5.1v40.6h-7.6M200.7 96.4h-12.7v2.6M200.7 81.2h-7.6v33h-5.1M226.1 81.2v15.2"/>
<path d="M23 109.1h17.7M25.5 111.7h15.2M33.1 116.7h7.6M38.2 119.3h2.5M38.2 104h2.5M40.7 101.5h-7.6v50.8M144.9 109.1h17.7M147.4 111.7h15.2M155 116.7h7.6M160.1 119.3h2.5M160.1 104h2.5M162.6 101.5h-7.6v50.8"/>
<path d="M23 139.6h17.7M33.1 132h7.6M35.7 134.5h5M144.9 139.6h17.7M155 132h7.6M157.6 134.5h5M28 142.1h12.7M33.1 147.2h7.6M149.9 142.1h12.7M155 147.2h7.6M101.7 175.1v2.6h20.3M43.3 180.2h20.3"/>
<path d="M43.3 187.8h20.3M122 185.3h-20.3v2.5"/>
</g>
<g fill="#008000" stroke="#008000" stroke-width=".2">
<circle cx="25.5" cy="111.7" r=".51"/>
<circle cx="25.5" cy="66" r=".51"/>
<circle cx="25.5" cy="50.7" r=".51"/>
<circle cx="104.2" cy="88.8" r=".51"/>
<circle cx="104.2" cy="91.3" r=".51"/>
<circle cx="104.2" cy="93.9" r=".51"/>
<circle cx="104.2" cy="86.3" r=".51"/>
<circle cx="149.9" cy="142.1" r=".51"/>
<circle cx="149.9" cy="81.2" r=".51"/>
<circle cx="149.9" cy="96.4" r=".51"/>
<circle cx="160.1" cy="104" r=".51"/>
<circle cx="160.1" cy="119.3" r=".51"/>
<circle cx="160.1" cy="58.3" r=".51"/>
<circle cx="142.3" cy="78.6" r=".51"/>
<circle cx="142.3" cy="93.9" r=".51"/>
<circle cx="142.3" cy="48.2" r=".51"/>
<circle cx="147.4" cy="111.7" r=".51"/>
<circle cx="147.4" cy="66" r=".51"/>
<circle cx="147.4" cy="50.7" r=".51"/>
<circle cx="157.6" cy="73.6" r=".51"/>
<circle cx="157.6" cy="88.8" r=".51"/>
<circle cx="157.6" cy="134.5" r=".51"/>
<circle cx="226.1" cy="88.8" r=".51"/>
<circle cx="226.1" cy="91.3" r=".51"/>
<circle cx="226.1" cy="93.9" r=".51"/>
<circle cx="226.1" cy="86.3" r=".51"/>
<circle cx="53.4" cy="180.2" r=".51"/>
<circle cx="43.3" cy="180.2" r=".51"/>
<circle cx="111.8" cy="177.7" r=".51"/>
<circle cx="101.7" cy="177.7" r=".51"/>
<circle cx="122" cy="185.3" r=".51"/>
<circle cx="111.8" cy="185.3" r=".51"/>
<circle cx="101.7" cy="185.3" r=".51"/>
<circle cx="53.4" cy="187.8" r=".51"/>
<circle cx="43.3" cy="187.8" r=".51"/>
<circle cx="35.7" cy="73.6" r=".51"/>
<circle cx="35.7" cy="88.8" r=".51"/>
<circle cx="35.7" cy="134.5" r=".51"/>
<circle cx="144.9" cy="109.1" r=".51"/>
<circle cx="144.9" cy="63.4" r=".51"/>
<circle cx="144.9" cy="139.6" r=".51"/>
<circle cx="152.5" cy="71" r=".51"/>
<circle cx="152.5" cy="55.8" r=".51"/>
<circle cx="152.5" cy="40.6" r=".51"/>
<circle cx="23" cy="63.4" r=".51"/>
<circle cx="23" cy="109.1" r=".51"/>
<circle cx="23" cy="139.6" r=".51"/>
<circle cx="20.4" cy="78.6" r=".51"/>
<circle cx="20.4" cy="93.9" r=".51"/>
<circle cx="20.4" cy="48.2" r=".51"/>
<circle cx="38.2" cy="119.3" r=".51"/>
<circle cx="38.2" cy="104" r=".51"/>
<circle cx="38.2" cy="58.3" r=".51"/>
<circle cx="33.1" cy="147.2" r=".51"/>
<circle cx="33.1" cy="132" r=".51"/>
<circle cx="33.1" cy="116.7" r=".51"/>
<circle cx="30.6" cy="40.6" r=".51"/>
<circle cx="30.6" cy="55.8" r=".51"/>
<circle cx="30.6" cy="71" r=".51"/>
<circle cx="28" cy="81.2" r=".51"/>
<circle cx="28" cy="142.1" r=".51"/>
<circle cx="28" cy="96.4" r=".51"/>
<circle cx="155" cy="147.2" r=".51"/>
<circle cx="155" cy="132" r=".51"/>
<circle cx="155" cy="116.7" r=".51"/>
</g>
<g font-size="2.4" fill="#808080">
<text x="35.3" y="29.9" transform="rotate(-90 35.3 29.9)">J1</text>
<text x="20.1" y="30.3" transform="rotate(-90 20.1 30.3)">E1</text>
<text x="25.1" y="30.2" transform="rotate(-90 25.1 30.2)">F1</text>
<text x="30.2" y="30.4" transform="rotate(-90 30.2 30.4)">H1</text>
<text x="41.1" y="35.1">10</text>
<text x="42.3" y="32.6">9</text>
<text x="142" y="30.3" transform="rotate(-90 142 30.3)">P2</text>
<text x="147" y="30.4" transform="rotate(-90 147 30.4)">R2</text>
<text x="152.1" y="30.3" transform="rotate(-90 152.1 30.3)">S2</text>
<text x="157.2" y="30.2" transform="rotate(-90 157.2 30.2)">T2</text>
<text x="163" y="35.1">10</text>
<text x="164.2" y="32.6">9</text>
<text x="41.1" y="40.2">12</text>
<text x="63.4" y="37.7">8</text>
<text x="163" y="40.2">12</text>
<text x="185.3" y="37.7">8</text>
<text x="41.1" y="42.7">13</text>
<text x="42.3" y="47.8">1</text>
<text x="163" y="42.7">13</text>
<text x="164.2" y="47.8">1</text>
<text x="42.3" y="50.4">2</text>
<text x="63.4" y="52.9">6</text>
<text x="164.2" y="50.4">2</text>
<text x="185.3" y="52.9">6</text>
<text x="42.3" y="55.4">4</text>
<text x="42.3" y="58">5</text>
<text x="164.2" y="55.4">4</text>
<text x="164.2" y="58">5</text>
<text x="41.1" y="65.6">10</text>
<text x="42.3" y="63.1">9</text>
<text x="163" y="65.6">10</text>
<text x="164.2" y="63.1">9</text>
<text x="41.1" y="70.7">12</text>
<text x="63.4" y="68.1">8</text>
<text x="163" y="70.7">12</text>
<text x="185.3" y="68.1">8</text>
<text x="41.1" y="73.2">13</text>
<text x="163" y="73.2">13</text>
<text x="42.3" y="78.3">1</text>
<text x="42.3" y="80.8">2</text>
<text x="63.4" y="83.4">6</text>
<text x="80.4" y="80.8">1</text>
<text x="80.4" y="83.4">2</text>
<text x="103.9" y="81" transform="rotate(-90 103.9 81)">K1</text>
<text x="164.2" y="78.3">1</text>
<text x="164.2" y="80.8">2</text>
<text x="185.3" y="83.4">6</text>
<text x="202.3" y="80.8">1</text>
<text x="202.3" y="83.4">2</text>
<text x="225.8" y="81.2" transform="rotate(-90 225.8 81.2)">U2</text>
<text x="42.3" y="85.9">4</text>
<text x="42.3" y="88.4">5</text>
<text x="80.4" y="85.9">3</text>
<text x="80.4" y="88.4">4</text>
<text x="104.6" y="88.4">10</text>
<text x="105.8" y="85.9">9</text>
<text x="164.2" y="85.9">4</text>
<text x="164.2" y="88.4">5</text>
<text x="202.3" y="85.9">3</text>
<text x="202.3" y="88.4">4</text>
<text x="227.7" y="85.9">1</text>
<text x="227.7" y="88.4">2</text>
<text x="42.3" y="93.5">9</text>
<text x="80.4" y="93.5">5</text>
<text x="101.5" y="91">8</text>
<text x="104.6" y="93.5">12</text>
<text x="126.9" y="91">8</text>
<text x="130" y="91">L1</text>
<text x="164.2" y="93.5">9</text>
<text x="202.3" y="93.5">5</text>
<text x="223.4" y="91">8</text>
<text x="227.7" y="93.5">4</text>
<text x="248.8" y="91">6</text>
<text x="251.7" y="91">V2</text>
<text x="41.1" y="96.1">10</text>
<text x="41.1" y="101.1">12</text>
<text x="63.4" y="98.6">8</text>
<text x="79.2" y="101.1">12</text>
<text x="79.4" y="98.6">11</text>
<text x="80.4" y="96.1">6</text>
<text x="104.6" y="96.1">13</text>
<text x="163" y="96.1">10</text>
<text x="163" y="101.1">12</text>
<text x="185.3" y="98.6">8</text>
<text x="201.1" y="101.1">12</text>
<text x="201.3" y="98.6">11</text>
<text x="202.3" y="96.1">6</text>
<text x="227.7" y="96.1">5</text>
<text x="41.1" y="103.7">13</text>
<text x="163" y="103.7">13</text>
<text x="42.3" y="108.8">1</text>
<text x="42.3" y="111.3">2</text>
<text x="63.4" y="113.8">6</text>
<text x="164.2" y="108.8">1</text>
<text x="164.2" y="111.3">2</text>
<text x="185.3" y="113.8">6</text>
<text x="42.3" y="116.4">4</text>
<text x="42.3" y="118.9">5</text>
<text x="164.2" y="116.4">4</text>
<text x="164.2" y="118.9">5</text>
<text x="42.3" y="124">9</text>
<text x="164.2" y="124">9</text>
<text x="41.1" y="126.5">10</text>
<text x="41.1" y="131.6">12</text>
<text x="63.4" y="129.1">8</text>
<text x="163" y="126.5">10</text>
<text x="163" y="131.6">12</text>
<text x="185.3" y="129.1">8</text>
<text x="41.1" y="134.2">13</text>
<text x="163" y="134.2">13</text>
<text x="42.3" y="139.2">1</text>
<text x="42.3" y="141.8">2</text>
<text x="164.2" y="139.2">1</text>
<text x="164.2" y="141.8">2</text>
<text x="42.3" y="146.9">4</text>
<text x="42.3" y="149.4">5</text>
<text x="63.4" y="144.3">6</text>
<text x="164.2" y="146.9">4</text>
<text x="164.2" y="149.4">5</text>
<text x="185.3" y="144.3">6</text>
<text x="22.6" y="155" transform="rotate(-90 22.6 155)">A1</text>
<text x="27.7" y="155" transform="rotate(-90 27.7 155)">B1</text>
<text x="32.8" y="155" transform="rotate(-90 32.8 155)">C1</text>
<text x="37.8" y="155" transform="rotate(-90 37.8 155)">D1</text>
<text x="144.5" y="155" transform="rotate(-90 144.5 155)">K2</text>
<text x="149.6" y="155" transform="rotate(-90 149.6 155)">L2</text>
<text x="154.7" y="155" transform="rotate(-90 154.7 155)">M2</text>
<text x="159.7" y="155" transform="rotate(-90 159.7 155)">N2</text>
<text x="111.5" y="177.5" transform="rotate(-90 111.5 177.5)">A2</text>
<text x="111.5" y="188" transform="rotate(-90 111.5 188)">C2</text>
<text x="121.7" y="188" transform="rotate(-90 121.7 188)">T1</text>
</g>
</svg>
